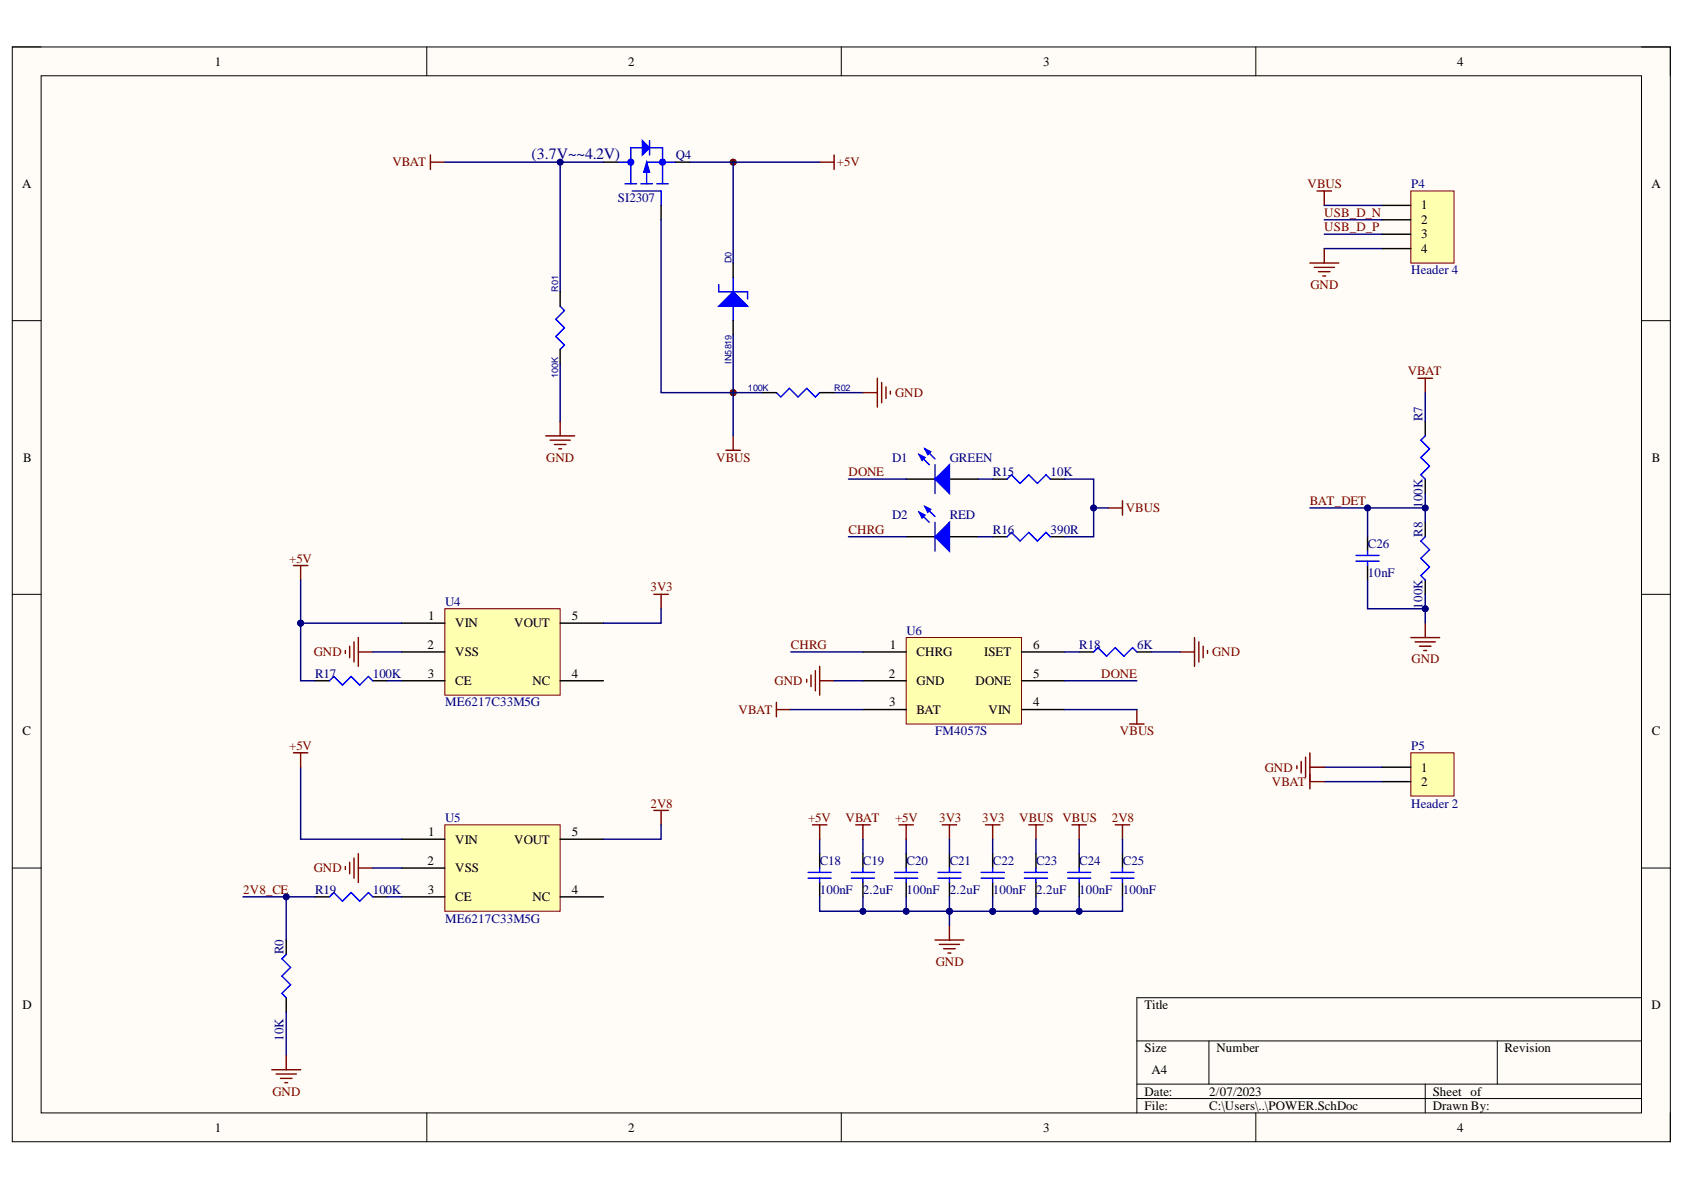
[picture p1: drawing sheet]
<svg xmlns="http://www.w3.org/2000/svg" width="297mm" height="210mm" viewBox="0 0 297 210" stroke-linecap="round" stroke-linejoin="round" font-family="sans-serif">
<path d="M2.2 8.3h292.4v193.1h-292.4z" fill-rule="evenodd" fill="#fffcf8"/>
<path d="M2.2 8.3h292.4v193.1h-292.4z" fill="none" stroke="#000" stroke-width=".18"/>
<path d="M7.3 13.4h282.2v182.9h-282.2z" fill-rule="evenodd" fill="#fffcf8"/>
<g fill="none" stroke="#000" stroke-width=".18">
<path d="M2.2 8.3h5.1M7.3 13.4h282.2v182.9h-282.2zM75.3 8.3v5.1M148.4 8.3v5.1M221.5 8.3v5.1M289.5 8.3h5.1v5.1M2.2 56.6h5.1M289.5 56.6h5.1M2.2 104.8h5.1M289.5 104.8h5.1M2.2 153.1h5.1M289.5 153.1h5.1"/>
<path d="M289.5 176h-89v20.3M75.3 196.3v5.1M148.4 196.3v5.1M200.5 183.6h89M200.5 191.2h89M200.5 193.8h89M213.2 183.6v7.6M221.5 196.3v5.1M251.4 191.2v5.1M264.1 183.6v7.6M294.6 196.3v5.1"/>
</g>
<circle cx="129.3" cy="69.3" r=".51" fill="#000080"/>
<circle cx="129.3" cy="69.3" r=".51" fill="none" stroke="#000080" stroke-width=".18"/>
<circle cx="129.3" cy="28.6" r=".51" fill="#000080"/>
<circle cx="129.3" cy="28.6" r=".51" fill="none" stroke="#000080" stroke-width=".18"/>
<path d="M248.8 33.7h7.7v12.7h-7.7z" fill-rule="evenodd" fill="#ffffb0"/>
<path d="M248.8 33.7h7.7v12.7h-7.7z" fill="none" stroke="#800000" stroke-width=".18"/>
<path d="M243.8 36.2h5M243.8 38.8h5M243.8 41.3h5M243.8 43.9h5" fill="none" stroke="#000" stroke-width=".25"/>
<path d="M232.3 33.7h2.6M233.6 33.7v2.5M231 46.4h5.1M231.8 47.2h3.6M232.6 47.9h2M233.3 48.7h.5M233.6 43.9v2.5" fill="none" stroke="#800000" stroke-width=".25"/>
<path d="M248.8 132.8h7.7v7.6h-7.7z" fill-rule="evenodd" fill="#ffffb0"/>
<path d="M248.8 132.8h7.7v7.6h-7.7z" fill="none" stroke="#800000" stroke-width=".18"/>
<path d="M243.8 135.3h5M243.8 137.9h5" fill="none" stroke="#000" stroke-width=".25"/>
<path d="M159.8 112.5h20.4v15.2h-20.4z" fill-rule="evenodd" fill="#ffffb0"/>
<path d="M159.8 112.5h20.4v15.2h-20.4z" fill="none" stroke="#800000" stroke-width=".18"/>
<path d="M159.8 94.7h5.1M167.5 94.7h5.1M152.2 115h7.6M180.2 115h7.6M152.2 120.1h7.6M152.2 125.2h7.6M180.2 120.1h7.6M180.2 125.2h7.6" fill="none" stroke="#000" stroke-width=".25"/>
<path d="M142.3 119.8v.5M143.1 119.1v2M143.8 118.3v3.6M144.6 117.5v5.1M137 123.9v2.5M137 125.2h2.5M144.6 120.1h2.5M199.3 127.7h2.5M200.5 125.2v2.5" fill="none" stroke="#800000" stroke-width=".25"/>
<path d="M164.9 94.7l2.6-2.6v5.1z" fill="#00f"/>
<path d="M162.1 90.4l1.8 1.7M163.1 89.3l1.8 1.8M164.9 94.7l2.6-2.6v5.1z" fill="none" stroke="#00f" stroke-width=".25"/>
<path d="M162.1 90.4l1 .5-.5 .5z" fill="#00f"/>
<path d="M162.1 90.4l1 .5-.5 .5z" fill="none" stroke="#00f" stroke-width=".25"/>
<path d="M163.1 89.3l1.1 .5-.5 .6z" fill="#00f"/>
<path d="M163.1 89.3l1.1 .5-.5 .6zM164.9 92.1v5.1M177.6 94.7l.8-.8 1.5 1.5 1.6-1.5 1.5 1.5 1.5-1.5 .8 .8M192.9 115l.8-.8 1.5 1.6 1.5-1.6 1.5 1.6 1.6-1.6 .7 .8" fill="none" stroke="#00f" stroke-width=".25"/>
<path d="M159.8 84.5h5.1M167.5 84.5h5.1M175.1 94.7h2.5M185.3 94.7h2.5M190.4 115h2.5M200.5 115h2.6" fill="none" stroke="#000" stroke-width=".25"/>
<path d="M208.2 115h2.5M210.7 112.5v5M211.5 113.2v3.6M212.2 114v2M213 114.7v.6" fill="none" stroke="#800000" stroke-width=".25"/>
<path d="M164.9 84.5l2.6-2.5v5z" fill="#00f"/>
<path d="M163.1 79.2l1.8 1.8M162.1 80.2l1.8 1.8M164.9 84.5l2.6-2.5v5z" fill="none" stroke="#00f" stroke-width=".25"/>
<path d="M162.1 80.2l1 .5-.5 .5z" fill="#00f"/>
<path d="M162.1 80.2l1 .5-.5 .5z" fill="none" stroke="#00f" stroke-width=".25"/>
<path d="M163.1 79.2l1.1 .5-.5 .5z" fill="#00f"/>
<path d="M163.1 79.2l1.1 .5-.5 .5zM164.9 82v5M177.6 84.5l.8-.7 1.5 1.5 1.6-1.5 1.5 1.5 1.5-1.5 .8 .7" fill="none" stroke="#00f" stroke-width=".25"/>
<path d="M175.1 84.5h2.5M185.3 84.5h2.5" fill="none" stroke="#000" stroke-width=".25"/>
<path d="M195.4 89.6h2.6M198 88.3v2.6" fill="none" stroke="#800000" stroke-width=".25"/>
<path d="M78.5 107.4h20.3v15.2h-20.3z" fill-rule="evenodd" fill="#ffffb0"/>
<path d="M78.5 107.4h20.3v15.2h-20.3z" fill="none" stroke="#800000" stroke-width=".18"/>
<g fill="none" stroke="#000" stroke-width=".25">
<path d="M70.8 109.9h7.7M70.8 115h7.7M98.8 109.9h7.6M55.6 120.1h2.5M65.7 120.1h2.6M70.8 120.1h7.7M98.8 120.1h7.6M144.6 150.6v2.5M144.6 155.7v2.5M152.2 150.6v2.5M152.2 155.7v2.5M159.8 150.6v2.5"/>
<path d="M159.8 155.7v2.5M167.5 150.6v2.5M167.5 155.7v2.5M175.1 150.6v2.5M175.1 155.7v2.5M182.7 150.6v2.5M182.7 155.7v2.5M190.4 150.6v2.5M190.4 155.7v2.5"/>
</g>
<g fill="none" stroke="#00f" stroke-width=".25">
<path d="M58.1 120.1l.8-.8 1.5 1.5 1.5-1.5 1.6 1.5 1.5-1.5 .7 .8M142.5 154.9h4.1M142.5 153.9h4.1M144.6 153.1v.8M144.6 154.9v.8M150.2 154.9h4M150.2 153.9h4M152.2 153.1v.8M152.2 154.9v.8M157.8 154.9h4.1M157.8 153.9h4.1M159.8 153.1v.8"/>
<path d="M159.8 154.9v.8M165.4 154.9h4.1M165.4 153.9h4.1M167.5 153.1v.8M167.5 154.9v.8M173.1 154.9h4M173.1 153.9h4M175.1 153.1v.8M175.1 154.9v.8M180.7 154.9h4.1M180.7 153.9h4.1M182.7 153.1v.8"/>
<path d="M182.7 154.9v.8M188.3 154.9h4.1M188.3 153.9h4.1M190.4 153.1v.8M190.4 154.9v.8"/>
</g>
<g fill="none" stroke="#800000" stroke-width=".25">
<path d="M60.9 114.7v.6M61.7 114v2M62.4 113.2v3.6M63.2 112.5v5M63.2 115h2.5M115.3 104.8h2.6M116.6 104.8v2.6M150.9 145.5h2.6M152.2 145.5v2.5M166.2 145.5h2.5M167.5 145.5v2.5M173.8 145.5h2.6"/>
<path d="M175.1 145.5v2.5M181.5 145.5h2.5M182.7 145.5v2.5M189.1 145.5h2.5M190.4 145.5v2.5M164.9 165.8h5.1M165.7 166.6h3.5M166.5 167.3h2M167.2 168.1h.5M167.5 163.3v2.5"/>
</g>
<path d="M78.5 145.5h20.3v15.2h-20.3z" fill-rule="evenodd" fill="#ffffb0"/>
<path d="M78.5 145.5h20.3v15.2h-20.3z" fill="none" stroke="#800000" stroke-width=".18"/>
<g fill="none" stroke="#000" stroke-width=".25">
<path d="M251.4 74.3v2.6M251.4 84.5v2.5M251.4 92.1v2.6M251.4 102.3v2.5M55.6 158.2h2.5M65.7 158.2h2.6M70.8 148h7.7M70.8 153.1h7.7M70.8 158.2h7.7M98.8 148h7.6M98.8 158.2h7.6M198 150.6v2.5"/>
<path d="M198 155.7v2.5"/>
</g>
<path d="M251.4 76.9l-.8 .7 1.6 1.6-1.6 1.5 1.6 1.5-1.6 1.6 .8 .7M251.4 94.7l-.8 .7 1.6 1.6-1.6 1.5 1.6 1.5-1.6 1.5 .8 .8M58.1 158.2l.8-.8 1.5 1.6 1.5-1.6 1.6 1.6 1.5-1.6 .7 .8M196 154.9h4M196 153.9h4M198 153.1v.8M198 154.9v.8" fill="none" stroke="#00f" stroke-width=".25"/>
<g fill="none" stroke="#800000" stroke-width=".25">
<path d="M250.1 66.7h2.6M251.4 66.7v2.6M248.8 112.5h5.1M249.6 113.2h3.6M250.4 114h2M251.1 114.7h.6M251.4 109.9v2.6M60.9 152.9v.5M61.7 152.1v2M62.4 151.3v3.6M63.2 150.6v5.1M63.2 153.1h2.5"/>
<path d="M115.3 143h2.6M116.6 143v2.5M196.7 145.5h2.6M198 145.5v2.5"/>
</g>
<g fill="none" stroke="#000080" stroke-width=".25">
<path d="M233.6 36.2h10.2M233.6 38.8h10.2M233.6 41.3h10.2M233.6 43.9h10.2M149.7 94.7h10.1M149.7 84.5h10.1M172.6 94.7h2.5M172.6 84.5h2.5M187.8 84.5h5.1v10.2h-5.1M139.5 115h12.7M187.8 115h2.6M203.1 115h5.1"/>
<path d="M139.5 125.2h12.7M147.1 120.1h5.1M187.8 125.2h12.7M233.6 137.9h10.2M233.6 135.3h10.2"/>
</g>
<circle cx="192.9" cy="89.6" r=".51" fill="#000080"/>
<circle cx="192.9" cy="89.6" r=".51" fill="none" stroke="#000080" stroke-width=".18"/>
<path d="M192.9 89.6h2.5M187.8 120.1h12.7" fill="none" stroke="#000080" stroke-width=".25"/>
<circle cx="192.9" cy="89.6" r=".51" fill="#000080"/>
<circle cx="192.9" cy="89.6" r=".51" fill="none" stroke="#000080" stroke-width=".18"/>
<path d="M53 109.9v10.2h2.6" fill="none" stroke="#000080" stroke-width=".25"/>
<circle cx="53" cy="109.9" r=".51" fill="#000080"/>
<circle cx="53" cy="109.9" r=".51" fill="none" stroke="#000080" stroke-width=".18"/>
<path d="M65.7 115h5.1M116.6 107.4v2.5h-10.2M68.3 120.1h2.5M144.6 148v2.6M152.2 148v2.6M152.2 158.2v2.5M159.8 148v2.6M167.5 148v2.6M175.1 148v2.6M182.7 148v2.6M190.4 148v2.6" fill="none" stroke="#000080" stroke-width=".25"/>
<circle cx="152.2" cy="160.7" r=".51" fill="#000080"/>
<circle cx="152.2" cy="160.7" r=".51" fill="none" stroke="#000080" stroke-width=".18"/>
<path d="M159.8 158.2v2.5" fill="none" stroke="#000080" stroke-width=".25"/>
<circle cx="159.8" cy="160.7" r=".51" fill="#000080"/>
<circle cx="159.8" cy="160.7" r=".51" fill="none" stroke="#000080" stroke-width=".18"/>
<path d="M175.1 158.2v2.5" fill="none" stroke="#000080" stroke-width=".25"/>
<circle cx="175.1" cy="160.7" r=".51" fill="#000080"/>
<circle cx="175.1" cy="160.7" r=".51" fill="none" stroke="#000080" stroke-width=".18"/>
<path d="M182.7 158.2v2.5" fill="none" stroke="#000080" stroke-width=".25"/>
<circle cx="182.7" cy="160.7" r=".51" fill="#000080"/>
<circle cx="182.7" cy="160.7" r=".51" fill="none" stroke="#000080" stroke-width=".18"/>
<path d="M65.7 153.1h5.1M68.3 158.2h2.5M116.6 145.5v2.5h-10.2M167.5 158.2v5.1" fill="none" stroke="#000080" stroke-width=".25"/>
<circle cx="167.5" cy="160.7" r=".51" fill="#000080"/>
<circle cx="167.5" cy="160.7" r=".51" fill="none" stroke="#000080" stroke-width=".18"/>
<path d="M198 158.2v2.5h-7.6M198 148v2.6" fill="none" stroke="#000080" stroke-width=".25"/>
<circle cx="190.4" cy="160.7" r=".51" fill="#000080"/>
<circle cx="190.4" cy="160.7" r=".51" fill="none" stroke="#000080" stroke-width=".18"/>
<path d="M190.4 158.2v2.5h-15.3" fill="none" stroke="#000080" stroke-width=".25"/>
<circle cx="190.4" cy="160.7" r=".51" fill="#000080"/>
<circle cx="190.4" cy="160.7" r=".51" fill="none" stroke="#000080" stroke-width=".18"/>
<circle cx="182.7" cy="160.7" r=".51" fill="#000080"/>
<circle cx="182.7" cy="160.7" r=".51" fill="none" stroke="#000080" stroke-width=".18"/>
<circle cx="175.1" cy="160.7" r=".51" fill="#000080"/>
<circle cx="175.1" cy="160.7" r=".51" fill="none" stroke="#000080" stroke-width=".18"/>
<path d="M144.6 158.2v2.5h22.9" fill="none" stroke="#000080" stroke-width=".25"/>
<circle cx="167.5" cy="160.7" r=".51" fill="#000080"/>
<circle cx="167.5" cy="160.7" r=".51" fill="none" stroke="#000080" stroke-width=".18"/>
<circle cx="159.8" cy="160.7" r=".51" fill="#000080"/>
<circle cx="159.8" cy="160.7" r=".51" fill="none" stroke="#000080" stroke-width=".18"/>
<circle cx="152.2" cy="160.7" r=".51" fill="#000080"/>
<circle cx="152.2" cy="160.7" r=".51" fill="none" stroke="#000080" stroke-width=".18"/>
<path d="M167.5 160.7h7.6" fill="none" stroke="#000080" stroke-width=".25"/>
<circle cx="167.5" cy="160.7" r=".51" fill="#000080"/>
<circle cx="167.5" cy="160.7" r=".51" fill="none" stroke="#000080" stroke-width=".18"/>
<circle cx="175.1" cy="160.7" r=".51" fill="#000080"/>
<circle cx="175.1" cy="160.7" r=".51" fill="none" stroke="#000080" stroke-width=".18"/>
<path d="M251.4 69.3v5M251.4 104.8v5.1" fill="none" stroke="#000080" stroke-width=".25"/>
<circle cx="251.4" cy="107.4" r=".51" fill="#000080"/>
<circle cx="251.4" cy="107.4" r=".51" fill="none" stroke="#000080" stroke-width=".18"/>
<path d="M251.4 87v5.1" fill="none" stroke="#000080" stroke-width=".25"/>
<circle cx="251.4" cy="89.6" r=".51" fill="#000080"/>
<circle cx="251.4" cy="89.6" r=".51" fill="none" stroke="#000080" stroke-width=".18"/>
<path d="M231 89.6h20.4" fill="none" stroke="#000080" stroke-width=".25"/>
<circle cx="251.4" cy="89.6" r=".51" fill="#000080"/>
<circle cx="251.4" cy="89.6" r=".51" fill="none" stroke="#000080" stroke-width=".18"/>
<circle cx="241.2" cy="89.6" r=".51" fill="#000080"/>
<circle cx="241.2" cy="89.6" r=".51" fill="none" stroke="#000080" stroke-width=".18"/>
<path d="M241.2 94.7v2.5M241.2 99.8v2.5" fill="none" stroke="#000" stroke-width=".25"/>
<path d="M239.2 99h4.1M239.2 98h4.1M241.2 97.2v.8M241.2 99v.8" fill="none" stroke="#00f" stroke-width=".25"/>
<path d="M241.2 89.6v5.1" fill="none" stroke="#000080" stroke-width=".25"/>
<circle cx="241.2" cy="89.6" r=".51" fill="#000080"/>
<circle cx="241.2" cy="89.6" r=".51" fill="none" stroke="#000080" stroke-width=".18"/>
<path d="M241.2 102.3v5.1h10.2" fill="none" stroke="#000080" stroke-width=".25"/>
<circle cx="251.4" cy="107.4" r=".51" fill="#000080"/>
<circle cx="251.4" cy="107.4" r=".51" fill="none" stroke="#000080" stroke-width=".18"/>
<path d="M42.9 158.2h12.7" fill="none" stroke="#000080" stroke-width=".25"/>
<circle cx="50.5" cy="158.2" r=".51" fill="#000080"/>
<circle cx="50.5" cy="158.2" r=".51" fill="none" stroke="#000080" stroke-width=".18"/>
<path d="M50.5 165.8v2.6M50.5 176v2.5" fill="none" stroke="#000" stroke-width=".25"/>
<path d="M50.5 168.4l-.8 .7 1.6 1.5-1.6 1.6 1.6 1.5-1.6 1.5 .8 .8" fill="none" stroke="#00f" stroke-width=".25"/>
<path d="M50.5 158.2v7.6" fill="none" stroke="#000080" stroke-width=".25"/>
<circle cx="50.5" cy="158.2" r=".51" fill="#000080"/>
<circle cx="50.5" cy="158.2" r=".51" fill="none" stroke="#000080" stroke-width=".18"/>
<path d="M147.1 69.3h5.1M50.5 178.5v7.7" fill="none" stroke="#000080" stroke-width=".25"/>
<path d="M47.9 188.7h5.1M48.7 189.4h3.6M49.5 190.2h2M50.2 191h.5M50.5 186.2v2.5" fill="none" stroke="#800000" stroke-width=".25"/>
<circle cx="129.3" cy="28.6" r=".51" fill="#800000"/>
<circle cx="129.3" cy="28.6" r=".51" fill="none" stroke="#800000" stroke-width=".18"/>
<circle cx="129.3" cy="69.3" r=".51" fill="#800000"/>
<circle cx="129.3" cy="69.3" r=".51" fill="none" stroke="#800000" stroke-width=".18"/>
<circle cx="129.3" cy="28.6" r=".51" fill="#800000"/>
<circle cx="129.3" cy="28.6" r=".51" fill="none" stroke="#800000" stroke-width=".18"/>
<circle cx="129.3" cy="69.3" r=".51" fill="#800000"/>
<circle cx="129.3" cy="69.3" r=".51" fill="none" stroke="#800000" stroke-width=".18"/>
<path d="M144.6 28.6h2.5M147.1 27.3v2.6M128.1 79.4h2.5M129.3 76.9v2.5M152.2 69.3h2.6M154.8 66.7v5.1M155.5 67.5v3.5M156.3 68.2v2.1M157 69v.5" fill="none" stroke="#800000" stroke-width=".25"/>
<path d="M137 69.3l.7 .7 1.5-1.5 1.6 1.5 1.5-1.5 1.5 1.5 .8-.7" fill="none" stroke="#00f" stroke-width=".25"/>
<path d="M134.4 69.3h2.6M144.6 69.3h2.5" fill="none" stroke="#000" stroke-width=".25"/>
<path d="M126.8 54l2.5-2.5 2.6 2.5z" fill="#00f"/>
<g fill="none" stroke="#00f" stroke-width=".25">
<path d="M109 28.6h2.3M110.2 32.4h2.1M111.5 33.7h5.1v2.5M113 32.4h2.1M113.3 26.1h-2v6.3M114.1 28.6h5.1M114.1 29.9v2.5M114.6 26.1h2.3v6.3M114.6 24.8v2.5M115.8 32.4h2.1M126.8 54l2.5-2.5 2.6 2.5zM126.8 50.2v1.3h5.1v1.2"/>
<path d="M129.3 48.9v2.6M129.3 54v2.6"/>
</g>
<path d="M129.3 46.4v2.5M129.3 56.6v2.5" fill="none" stroke="#000" stroke-width=".25"/>
<path d="M113.3 24.8l1.3 1.3-1.3 1.2z" fill="#00f"/>
<path d="M113.3 24.8l1.3 1.3-1.3 1.2z" fill="none" stroke="#00f" stroke-width=".25"/>
<path d="M114.1 28.6l.5 1.8h-1z" fill="#00f"/>
<path d="M114.1 28.6l.5 1.8h-1z" fill="none" stroke="#00f" stroke-width=".25"/>
<circle cx="111.3" cy="28.6" r=".51" fill="#00f"/>
<circle cx="111.3" cy="28.6" r=".51" fill="none" stroke="#00f" stroke-width=".25"/>
<circle cx="116.9" cy="28.6" r=".51" fill="#00f"/>
<circle cx="116.9" cy="28.6" r=".51" fill="none" stroke="#00f" stroke-width=".25"/>
<path d="M106.4 28.6h2.6M116.6 36.2v2.6M119.2 28.6h2.5" fill="none" stroke="#000" stroke-width=".25"/>
<path d="M98.8 28.6v22.9M116.6 38.8v30.5h17.8M121.7 28.6h22.9M129.3 28.6v17.8M129.3 59.1v17.8" fill="none" stroke="#000080" stroke-width=".25"/>
<circle cx="98.8" cy="28.6" r=".51" fill="#000080"/>
<circle cx="98.8" cy="28.6" r=".51" fill="none" stroke="#000080" stroke-width=".18"/>
<path d="M98.8 54l.8 .8-1.6 1.5 1.6 1.5-1.6 1.6 1.6 1.5-.8 .7" fill="none" stroke="#00f" stroke-width=".25"/>
<path d="M98.8 51.5v2.5M98.8 61.6v2.6" fill="none" stroke="#000" stroke-width=".25"/>
<path d="M78.5 28.6h27.9M98.8 64.2v10.1" fill="none" stroke="#000080" stroke-width=".25"/>
<path d="M75.9 27.3v2.6M75.9 28.6h2.6M96.3 76.9h5M97 77.6h3.6M97.8 78.4h2M98.6 79.2h.5M98.8 74.3v2.6" fill="none" stroke="#800000" stroke-width=".25"/>
<circle cx="98.8" cy="28.6" r=".51" fill="#000080"/>
<circle cx="98.8" cy="28.6" r=".51" fill="none" stroke="#000080" stroke-width=".18"/>
<path d="M51.8 99.8h2.5M53 99.8v2.5" fill="none" stroke="#800000" stroke-width=".25"/>
<path d="M53 109.9h17.8" fill="none" stroke="#000080" stroke-width=".25"/>
<circle cx="53" cy="109.9" r=".51" fill="#000080"/>
<circle cx="53" cy="109.9" r=".51" fill="none" stroke="#000080" stroke-width=".18"/>
<path d="M53 102.3v7.6" fill="none" stroke="#000080" stroke-width=".25"/>
<circle cx="53" cy="109.9" r=".51" fill="#000080"/>
<circle cx="53" cy="109.9" r=".51" fill="none" stroke="#000080" stroke-width=".18"/>
<path d="M53 135.3v12.7h17.8" fill="none" stroke="#000080" stroke-width=".25"/>
<path d="M51.8 132.8h2.5M53 132.8v2.5M228.8 135.1v.5M229.5 134.3v2M230.3 133.6v3.5M231 132.8v6.3M231 137.9h2.6M231 135.3h2.6M143.3 145.5h2.6M144.6 145.5v2.5M158.6 145.5h2.5M159.8 145.5v2.5" fill="none" stroke="#800000" stroke-width=".25"/>
<text font-size="2.8" fill="#000080" x="93.7" y="28">(3.7V~~4.2V)</text>
<g font-size="2.3">
<text x="37.9" y="11.6">1</text>
<text x="110.8" y="11.6">2</text>
<text x="184" y="11.6">3</text>
<text x="257" y="11.6">4</text>
<text x="3.9" y="33.1">A</text>
<text x="291.3" y="33.1">A</text>
<text x="250.7" y="37">1</text>
<text x="250.7" y="39.5">2</text>
<text x="250.7" y="42">3</text>
<text x="250.7" y="44.6">4</text>
<text x="4.1" y="81.4">B</text>
<text x="291.4" y="81.4">B</text>
<text x="75.6" y="109.4">1</text>
<text x="80.3" y="110.7">VIN</text>
<text x="90.7" y="110.7">VOUT</text>
<text x="100.8" y="109.4">5</text>
<text x="75.4" y="114.5">2</text>
<text x="75.5" y="119.5">3</text>
<text x="80.3" y="115.7">VSS</text>
<text x="100.8" y="119.5">4</text>
<text x="156.8" y="119.5">2</text>
<text x="156.9" y="114.5">1</text>
<text x="161.7" y="115.7">CHRG</text>
<text x="173.6" y="115.7">ISET</text>
<text x="182.2" y="119.5">5</text>
<text x="182.2" y="114.5">6</text>
<text x="80.3" y="120.8">CE</text>
<text x="93.9" y="120.8">NC</text>
<text x="156.9" y="124.6">3</text>
<text x="161.7" y="120.8">GND</text>
<text x="161.7" y="125.9">BAT</text>
<text x="172.1" y="120.8">DONE</text>
<text x="174.4" y="125.9">VIN</text>
<text x="182.2" y="124.6">4</text>
<text x="4" y="129.7">C</text>
<text x="291.4" y="129.7">C</text>
<text x="250.7" y="136.1">1</text>
<text x="250.7" y="138.6">2</text>
<text x="75.6" y="147.5">1</text>
<text x="80.3" y="148.8">VIN</text>
<text x="90.7" y="148.8">VOUT</text>
<text x="100.8" y="147.5">5</text>
<text x="75.4" y="152.6">2</text>
<text x="80.3" y="153.9">VSS</text>
<text x="75.5" y="157.7">3</text>
<text x="80.3" y="158.9">CE</text>
<text x="93.9" y="158.9">NC</text>
<text x="100.8" y="157.7">4</text>
<text x="4" y="178">D</text>
<text x="201.9" y="178">Title</text>
<text x="291.3" y="178">D</text>
<text x="201.9" y="185.6">Size</text>
<text x="214.6" y="185.6">Number</text>
<text x="265.4" y="185.6">Revision</text>
<text x="203.1" y="189.4">A4</text>
<text x="201.9" y="193.3">Date:</text>
<text x="201.9" y="195.8">File:</text>
<text x="213.3" y="193.3">2/07/2023</text>
<text x="213.3" y="195.8">C:\Users\..\POWER.SchDoc</text>
<text x="252.7" y="193.3">Sheet of</text>
<text x="252.7" y="195.8">Drawn By:</text>
<text x="37.9" y="199.6">1</text>
<text x="110.8" y="199.6">2</text>
<text x="184" y="199.6">3</text>
<text x="257" y="199.6">4</text>
</g>
<g font-size="2.3" fill="#800000">
<text x="69.2" y="29.3">VBAT</text>
<text x="147.6" y="29.3">+5V</text>
<text x="230.6" y="33.1">VBUS</text>
<text x="233.6" y="38.2">USB_D_N</text>
<text x="233.6" y="40.8">USB_D_P</text>
<text x="231.1" y="51">GND</text>
<text x="157.9" y="70">GND</text>
<text x="248.3" y="66.2">VBAT</text>
<text x="96.4" y="81.4">GND</text>
<text x="126.3" y="81.4">VBUS</text>
<text x="149.7" y="84">DONE</text>
<text x="231" y="89">BAT_DET</text>
<text x="149.7" y="94.2">CHRG</text>
<text x="198.6" y="90.3">VBUS</text>
<text x="51" y="99.3">+5V</text>
<text x="114.7" y="104.3">3V3</text>
<text x="55.3" y="115.7">GND</text>
<text x="139.5" y="114.5">CHRG</text>
<text x="194.2" y="119.5">DONE</text>
<text x="213.8" y="115.7">GND</text>
<text x="249" y="117">GND</text>
<text x="130.3" y="125.9">VBAT</text>
<text x="136.6" y="120.8">GND</text>
<text x="197.5" y="129.7">VBUS</text>
<text x="51" y="132.2">+5V</text>
<text x="223.1" y="136.1">GND</text>
<text x="114.7" y="142.4">2V8</text>
<text x="224.4" y="138.6">VBAT</text>
<text x="142.6" y="145">+5V</text>
<text x="149.2" y="145">VBAT</text>
<text x="157.9" y="145">+5V</text>
<text x="165.7" y="145">3V3</text>
<text x="173.3" y="145">3V3</text>
<text x="179.8" y="145">VBUS VBUS</text>
<text x="196.1" y="145">2V8</text>
<text x="55.3" y="153.9">GND</text>
<text x="42.9" y="157.7">2V8_CE</text>
<text x="165.1" y="170.3">GND</text>
<text x="48.1" y="193.3">GND</text>
</g>
<g font-size="2.3" fill="#000080">
<text x="119.2" y="28.1">Q4</text>
<text x="109" y="35.7">SI2307</text>
<text x="248.9" y="33.1">P4</text>
<text x="248.9" y="48.4">Header 4</text>
<text x="250.9" y="74.3" transform="rotate(-90 250.9 74.3)">R7</text>
<text x="157.4" y="81.4">D1</text>
<text x="167.5" y="81.4">GREEN</text>
<text x="175.1" y="84">R15</text>
<text x="185.3" y="84">10K</text>
<text x="250.9" y="89.6" transform="rotate(-90 250.9 89.6)">100K</text>
<text x="157.4" y="91.6">D2</text>
<text x="167.5" y="91.6">RED</text>
<text x="175.1" y="94.2">R16</text>
<text x="185.3" y="94.2">390R</text>
<text x="250.9" y="94.7" transform="rotate(-90 250.9 94.7)">R8</text>
<text x="241.3" y="101.8">10nF</text>
<text x="241.3" y="96.7">C26</text>
<text x="78.5" y="106.9">U4</text>
<text x="250.9" y="107.4" transform="rotate(-90 250.9 107.4)">100K</text>
<text x="159.9" y="111.9">U6</text>
<text x="55.6" y="119.5">R17</text>
<text x="65.7" y="119.5">100K</text>
<text x="190.4" y="114.5">R18</text>
<text x="200.6" y="114.5">6K</text>
<text x="78.5" y="124.6">ME6217C33M5G</text>
<text x="165" y="129.7">FM4057S</text>
<text x="248.9" y="132.2">P5</text>
<text x="248.9" y="142.4">Header 2</text>
<text x="78.5" y="145">U5</text>
<text x="144.6" y="152.6">C18</text>
<text x="152.2" y="152.6">C19</text>
<text x="159.9" y="152.6">C20</text>
<text x="167.5" y="152.6">C21</text>
<text x="175.1" y="152.6">C22</text>
<text x="182.7" y="152.6">C23</text>
<text x="190.4" y="152.6">C24</text>
<text x="198.1" y="152.6">C25</text>
<text x="55.6" y="157.7">R19</text>
<text x="65.7" y="157.7">100K</text>
<text x="144.6" y="157.7">100nF</text>
<text x="152.2" y="157.7">2.2uF</text>
<text x="159.9" y="157.7">100nF</text>
<text x="167.5" y="157.7">2.2uF</text>
<text x="175.1" y="157.7">100nF</text>
<text x="182.7" y="157.7">2.2uF</text>
<text x="190.4" y="157.7">100nF</text>
<text x="198.1" y="157.7">100nF</text>
<text x="78.5" y="162.7">ME6217C33M5G</text>
<text x="50" y="168.3" transform="rotate(-90 50 168.3)">R0</text>
<text x="50" y="183.6" transform="rotate(-90 50 183.6)">10K</text>
</g>
<g font-size="1.6" fill="#000080">
<text x="129" y="46.4" transform="rotate(-90 129 46.4)">D0</text>
<text x="98.5" y="51.5" transform="rotate(-90 98.5 51.5)">R01</text>
<text x="129" y="64.2" transform="rotate(-90 129 64.2)">IN5819</text>
<text x="98.5" y="66.7" transform="rotate(-90 98.5 66.7)">100K</text>
<text x="131.9" y="68.9">100K</text>
<text x="147.1" y="68.9">R02</text>
</g>
</svg>
